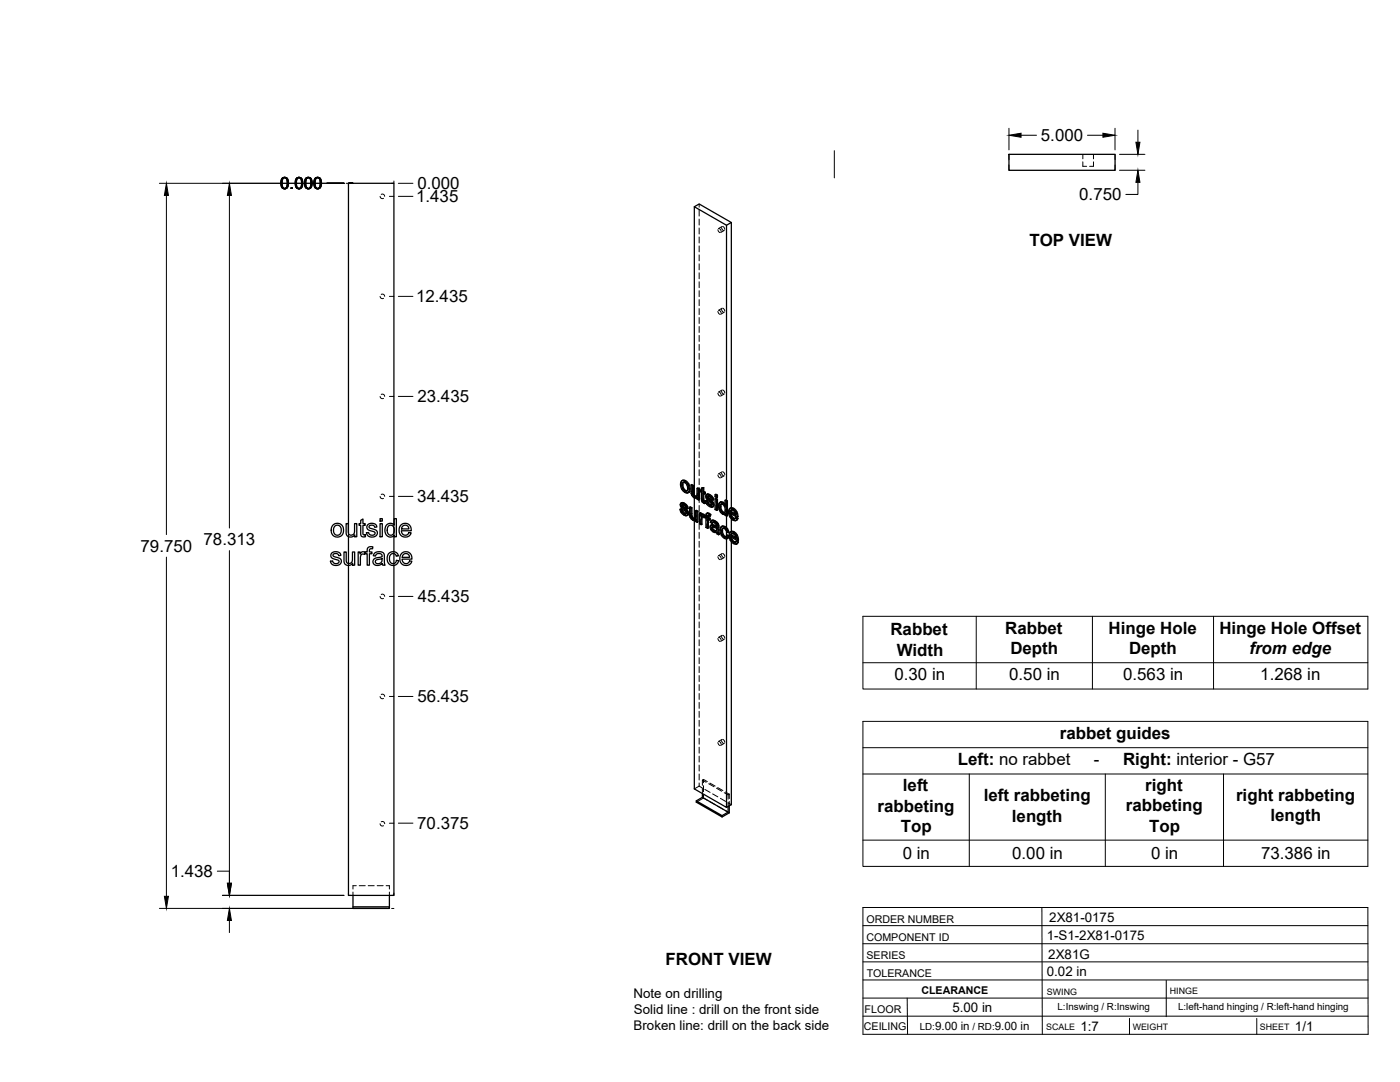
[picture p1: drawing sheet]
<svg xmlns="http://www.w3.org/2000/svg" width="559mm" height="432mm" viewBox="0 0 559 432" stroke-linecap="round" stroke-linejoin="round" font-family="sans-serif">
<!-- layer: Visible -->
<g fill="none" stroke="#000" stroke-width=".51">
<path d="M402.7 61.6h42.4v6.4h-42.4zM277.1 82.5l2-1.1 12.8 7.4-1.9 1.1M291.9 88.8v113.8M272.2 191.8l.8-.2 .7 .2zM272.2 191.8l-.5 .7-.1 .8 .5 1.9 1.6 1.5h.7l.5-.3M272.3 193.6l.3 1.5M272.6 195.1l.3-.2 .8 .8-.3 .2zM272.8 192.5l-.2 .9M272.9 194.9l-.3-1.5-.3 .1 .2-.8 .5-.2 .9 .6 .5 1.4-.2 1.4h-.8M273.4 192l1 1a1.92 1.92 0 0 1 1 2M273.7 195.7l.5 .2M273.7 191.8l1.2 1.3"/>
<path d="M274.6 193.3l.5 1.9 .3-.2-.2 1.2M275.1 195.2l-.2 1.2 .3-.2-.6 .5M275.8 193.5l.7 .4 .3-.2v3.2M276.5 193.9v3.1l.3-.1 .3 .6M276.5 197.1l.3 .6 .3-.2 .5 .4M276.8 197.7l.4 .4h.9l-.3 .1M276.8 193.7l-.7-.3-.3 .1v3.2l.4 1.1 .9 .8M277.1 198.6l.7 .3 .5-.3v.6l.5 .4M277.1 197.5v-115l12.9 7.4v109.8M277.1 198.7v8.2M277.2 198.1l.6 .1M278.2 194.9l.6 .4 .4-.2v4.3l-.4 .2v-4.3"/>
<path d="M278.3 198.6l-.3 .2M279.2 195.1l-.7-.4-.3 .2v2.6l-.4 .7M280 195.5l-.5 .1v.6l.5 .3v3.3l.8 1h.8l-.1-.7-.6 .1M280 194.8l.9-.2v1.5M280.6 194.8v1.5l.3-.2 .6 .3M280.6 196.3l.6 .3 .3-.2v.6l-.3 .2v-.6M280.6 199.8l.7 .2M280.7 200l.8 .1M280.9 194.6l-.9 .2v1.1l-.5-.3M280.9 197v2.6M281.2 197.2l-.6-.4v2.9l.5 .1M281.6 199.9l.6 .2"/>
<path d="M282.1 197.3l1.3 .1M282.3 198.3l.1 .3 .3-.2 .2 .4M282.4 198.6l.2 .3a1.16 1.16 0 0 1 1.4 .8l.4 .4M282.4 197.2l-.4 .2M282.5 197.4l.6 .2 .3-.2 .7 .6M282.5 199.9l-.6-.2-.3 .2 .4 1.2 .9 .9a1.24 1.24 0 0 0 1.6 .2M282.6 198v.1M282.6 198.9l1.5 1.4 .3-.2 .4 .7M282.7 198.4l-.1-.3-.3 .2 .1-.2 1 .3 .5 1 .6 .2M282.8 197.2l-.9 .3-.2 .9 .4 .8 1.9 1.8-.2 .7M283.1 197.6l.7 .6 .3-.2 .5 .7M283.8 198.2l.5 .7 .3-.2 .2 .8-.3 .1-.2-.7"/>
<path d="M285.4 199.1l.3-.2 .7 .3-.4 .2zM285.4 197.4l.3-.2 .7 .4-.4 .2zM285.4 199.1v4.2l.6 .4M285.4 197.4v.8l.6 .4M286.4 199.2v4.3l-.4 .2v-4.3M286.4 197.6v.8l-.4 .2v-.8M289.4 199.7l.6 .3 .3-.1v5.9l-.3 .2v-6M290.3 199.9l-.6-.4-.3 .2v2.1l-.4-.7M133 209.4l1.7-.6 .9 .2 .8 .6 .6 1v2.1l-1.1 1.3-1.7 .3-1.4-.8-.6-1.6a2.79 2.79 0 0 1 .8-2.5zM133.5 210.1l1.2-.5 .6 .1 .6 .6 .3 1.8-.9 1.3-1 .2-.9-.7-.3-1.5zM138.2 209h.8l.1 3.7a1.31 1.31 0 0 0 1.7 .7 1.31 1.31 0 0 0 .7-1.6v-2.8h.9v5.2h-.8v-.8a1.86 1.86 0 0 1-2.2 .9 1.86 1.86 0 0 1-1.2-2.1zM139.1 214.2v10.7"/>
<path d="M144 207.7l.9-.6v1.9h.9v.7h-.9v3.3l.2 .4h.7l.1 .8h-1.3l-.6-.6v-3.9h-.7v-.7h.7zM146.7 209.5l1.7-.7a1.77 1.77 0 0 1 2 1.5l-.8 .1a1.17 1.17 0 0 0-1.1-.9 1.17 1.17 0 0 0-1.2 .9l.4 .4 2.1 .6a1.59 1.59 0 0 1 .7 2 1.59 1.59 0 0 1-2 .9l-1.5-.3-.7-1.4 .9-.1 .2 .6 .6 .5 1.4-.2a.82 .82 0 0 0 .2-1.1 .82 .82 0 0 0-1.1-.3l-1-.3a1.38 1.38 0 0 1-.8-2.2zM151.7 209h.9v5.2h-.9zM151.7 207h.9v1h-.9zM154.3 209.5l1.1-.6a1.86 1.86 0 0 1 1.9 .7v-2.6h.9v7.2h-.8v-.6a2.16 2.16 0 0 1-2.7 .4 2.16 2.16 0 0 1-1.1-2.4zM154.9 210.1l1.3-.5 1 1v2l-.7 .9h-1l-.8-.9-.1-1.5zM157.2 209.5v-136.3h-18.1v139.5M157.2 210.6v2M157.2 213.7v6.5M160 209.6l1-.7h1.5l1 .7 .5 1 .1 1.2h-3.9l.2 1 .9 .7a1.43 1.43 0 0 0 1.9-1l.9 .1-.4 .9-1 .7h-1.7l-1-.6-.7-1.7 .1-1.2zM160.7 210l.6-.4 1.1 .1 .6 .6 .2 .8h-2.9zM271.4 203.3l.6 .2"/>
<path d="M271.9 200.7l1.3 .1M272 203.5l.4-.2 .2 .9-.3 .1zM272.1 201.7l.7 .5M272.2 202l.2 .4a1.49 1.49 0 0 1 1.6 .9l.3 .2M272.2 200.6l-.4 .2M272.3 204.3l.7 .7h.8M272.3 200.8l.6 .2 .3-.2 .8 .6M272.4 203.3l-.7-.2-.3 .2 .5 1.3 .8 .8a1.26 1.26 0 0 0 1.6 .2M272.4 202.4l1.5 1.3 .4-.2 .4 .7M272.5 201.4l-.1 .1M272.5 201.8l-.1-.3-.3 .2 .1-.2 1 .3 .5 1 .7 .3M272.6 204.2l.7 .6"/>
<path d="M272.6 200.6l-.8 .2-.3 .9 .4 .9 1.8 1.7 .2 .5-.3 .3M272.9 201l.7 .6 .4-.2 .5 .7M273 205l.6 .1M273.6 201.6l.5 .7 .4-.2 .2 .8-.3 .2-.3-.8M273.7 205.1h-.1M273.9 203.7l.4 .6 .4-.1 .1 .7M274.3 204.3l.2 .8 .3-.2-.2 .6M274.5 205.1l-.2 .5 .3-.1-.4 .3M275.2 202.4l.7 .4 .3-.2v3.2M275.9 202.8v3.1l.3-.1 .3 .6M275.9 206l.3 .6 .3-.2 .4 .4M276.2 206.6l.4 .4h.9"/>
<path d="M276.2 202.6l-.7-.3-.3 .1v3.1l.3 1.1 .8 .8a.97 .97 0 0 0 1.4 .1M276.6 207l.6 .2M277.1 207.8v107l12.9 7.4v-107.2M277.5 207l-.3 .2M277.6 203.8l.7 .4 .3-.2v4.3l-.3 .2v-4.3M277.7 207.5v.7l.6 .3M277.7 207.6l-.2 .1M278.6 204l-.7-.4-.3 .2v2.7l-.4 .7M279.2 204.7l.6 .4 .3-.2v.5l.4-.2M279.8 205.1v.6l.7-.5 .4 .1M280 206.4l.2 2.8-.3 .2v-2.2M280.1 204.9l-.6-.3-.3 .1v4.3l.7 .4"/>
<path d="M280.2 205.4l.7-.1 .6 .4M280.3 206.1v.1M280.6 205.4l.6 .5M281 206.6l-.8-.5-.2 .3 .3-.2-.1 .8M281.2 206.5l.6 .3v3.7l.6 .4M281.2 206.5v-.4l-.2 .5M281.2 200.3l.1 .7M281.2 206.5l-.2 .1M282.2 204.9h.9l.6 .4M282.2 200.1l.3-.2 .3 .8-.3 .2zM282.4 206.6l.7 .4 .3-.2v.6l-.3 .2v-.6M282.5 204.7l-.5 .2"/>
<path d="M282.5 200.9l.7 .6h.8M282.7 207.3v3.4l-.3 .2v-3.8l.7 .5M282.7 205.7v.7M282.8 205.1l.6 .4 .3-.2-.4 .8 .1-.6M282.8 200.7l.7 .7M283.1 204.9l-.6-.2-.5 .3-.2 1.2-.6-.3 .6-.1M283.2 201.5l.6 .2M283.3 206.1a.45 .45 0 0 0-.5-.5 .45 .45 0 0 0-.4 .6v.4l.3-.2 .7 .4M283.9 209.6l.7-.2 1.4 .5M283.9 201.7h-.1M284.1 210.7l.2 .6 .3-.2 .6 .5M284.1 200.3l.4 .6 .3-.1 .2 .7"/>
<path d="M284.2 210.4l-.1 .3 .3-.2 .2 .6M284.2 209.4l-.5 .2M284.3 211.3l.5 .5h1h-1M284.3 210.3l-.1 .1M284.4 207.8l.8 .3 .3-.2 .8 .6M284.4 210.3l.8 .3a.72 .72 0 0 1 .8 .6 .72 .72 0 0 1-.5 .8M284.4 210.3l-.2 .1M284.4 210.3v.2M284.5 200.9l.2 .8 .3-.2-.2 .6M284.5 208.4l-.4 .5 .6-.5 1.1 .9a.48 .48 0 0 1 .1 .8 .48 .48 0 0 1-.7-.2l-.9-.3M284.6 209.4l-1 .3-.2 1 .7 1.1 1.1 .7a.63 .63 0 0 1 .7 0 .63 .63 0 0 1 .3 .5l.6 .4M284.7 201.7l-.2 .5 .3-.1-.5 .3"/>
<path d="M284.7 207.6l-.8 .2M285.2 208.1l.8 .6 .3-.2 .4 .5M285.5 207.9l-.8-.3-.9 .3-.3 .5 .6 .5M286 208.7l.4 .5 .3-.2 .2 .7M286.4 209.2l.2 .6 .3-.1 .1 2.9M286.6 209.8l.1 2.9 .3-.1 .1 .6-.3 .2-.1-.6M287.4 202.4l.3 1.4M287.5 200.4h1.2l.6 .6M287.7 201.3h.7l.7 .8 .3 1.1-.2 1.4M287.7 201.3l-.3 1.1 .4-.2 .3 1.4M287.7 203.8l.4-.2 .7 .8-.5 .1zM287.8 201.2l-.1 .1"/>
<path d="M287.8 200.3l-.5 .2M288 201.2l-.2 1M288.1 212l.3 1.4 .3-.2 .7 .8M288.2 210.1l.9 .2 .3-.2 1 1M288.4 213.4l.7 .8h.8M288.4 200.6l.6 .5h.4M288.4 204.6h.8M288.5 209.9l-.6 .3M288.6 210.8l-.2 1M288.7 200.4l-.9-.1-.6 .3-.4 1.9 .9 2 .9 .8 .8-.2v.6l.6 .3v4.5M288.8 204.4l.4 .1M289.1 210.3l.9 .8a.88 .88 0 0 1 .7 .5 .88 .88 0 0 1-.1 1l-.5-1.3"/>
<path d="M289.4 210.1l-.9-.2-.7 .4-.4 .9 .1 1.1 .9 2 1 .7h.7M289.4 205.1l-.2 .2M290 212.3v1.7M290 213.7l.7 .4M290.6 212.6l-.6-.3-.6-1.1-.9-.4-.4 1.2 .3-.2 .3 1.4M290.7 214.1l.3-.1-.2 .5-.7 .5zM291 214l-.6-.5-.7 .8-.6-.1M291.3 202.9h.9a1.88 1.88 0 0 1 1.9 1.3M291.5 212.3h.9a1.88 1.88 0 0 1 1.9 1.2M291.5 204.3l2.1 1.2-.5-1.4-.9-.6-.6 .3-.1 .5 .3-.2 1.7 1M291.7 213.6l2.1 1.2-.6-1.4-.8-.5h-.4l-.3 .7 .3-.1 1.7 .9M291.8 206.1l.8 .9 .8-.1"/>
<path d="M291.8 205.1l.3 .9M291.9 216.2v104.9l-1.9 1.1M291.9 203.6v.6M291.9 205.1v.3M291.9 207.1v5M292 203.5l-.2 .6M292 214.4l.3 .9M292 215.5l.8 .8h.8M292.2 212.9l-.2 .6M292.5 203.1l1 .9a1.94 1.94 0 0 1 1.1 2.1M292.6 207l.6 .1M292.7 212.4l1.1 1a1.96 1.96 0 0 1 .9 2"/>
<path d="M292.8 216.3l.5 .2M292.9 202.9l-.9-.3-1 .6-.2 1.1 .2 1.4 .7 1.1 1.2 .9h.9l.7-.8M293.1 212.2l-1-.2-.9 .7-.2 1.3 .3 1.2 .7 1.1 1.2 .8h.7l.8-.8M293.3 207l-.1 .1M293.5 216.4l-.2 .1M293.6 206.7l.6 .4M293.8 204.3l.4 1.9 .4-.1-.4 .1M293.8 216l.6 .5M293.9 213.7l.5 1.9 .3-.2-.3 .2M294.2 206.4l-2.8-1.5 .4 1.2 .3-.1 .8 .8M294.4 215.8l-2.8-1.6 .4 1.3 .3-.2 .8 .9M294.5 206.9l-.7 .8"/>
<path d="M294.5 206.9l-.6-.4-.7 .6M294.7 216.3l-.7 .8M294.7 216.3l-.6-.5-.8 .7M132.4 220.7l1.4-.5a1.81 1.81 0 0 1 2.3 1.4l-.9 .2a1.21 1.21 0 0 0-1.1-.9 1.21 1.21 0 0 0-1.2 .8l.3 .4 2.3 .7a1.6 1.6 0 0 1 .6 2 1.6 1.6 0 0 1-2 .9l-1.6-.5-.6-1.2 .9-.2 .3 .8 .6 .3 1.3-.2a.81 .81 0 0 0 .2-1.1 .81 .81 0 0 0-1-.3l-1.1-.3a1.37 1.37 0 0 1-.7-2.3zM137.3 220.3h.9v3.8a1.32 1.32 0 0 0 1.7 .7 1.32 1.32 0 0 0 .8-1.7v-2.8h.9v5.3h-.8v-.8a1.86 1.86 0 0 1-2.3 .8 1.86 1.86 0 0 1-1.2-2.1zM143 220.3h.7v.8a1.27 1.27 0 0 1 2.1-.7l.8-.1v-1.2a1.55 1.55 0 0 1 2.2-.9l-.1 .8a.81 .81 0 0 0-.9 0 .81 .81 0 0 0-.4 .8v.5h1.1v.7h-1.1v4.6h-.8v-4.6h-.8v-.4l-.3 .7-.9-.2-.6 .5-.2 4h-.8zM149.5 220.8l1.6-.6 1.2 .1 .8 .4 .6 4.9h-.9l-.2-.7-1.2 .7h-1.2l-.9-.4-.4-.7a1.74 1.74 0 0 1 2-2l.6-.1a.8 .8 0 0 0 1-.8 .8 .8 0 0 0-1.1-.7l-1 .2-.5 .8-.9-.1zM150.1 223.5l2.4-.6a1.59 1.59 0 0 1-.6 1.8 1.59 1.59 0 0 1-1.9-.1l-.2-.5zM155.2 220.9l1-.6h1.5l.8 .4 .5 1-.8 .3a1.47 1.47 0 0 0-2-.9 1.47 1.47 0 0 0-.8 2l.5 1.4 .7 .4 1.1-.2 .5-1.1 .9 .1-.3 1-1 .8-1.3 .1-.8-.3-.8-.8-.4-1.1 .1-1.2zM157.2 225.6v131.7h-18.1v-131.6M157.2 220.9v4M160.3 220.9l1-.6h1.5l.9 .6 .6 1.1 .1 1.1h-3.9l.2 1 .8 .8a1.46 1.46 0 0 0 2-1l.8 .3-.4 .8-1 .6h-1.6l-1-.6-.5-.8-.2-1.2 .1-1.2z"/>
<path d="M161 221.3l.6-.3h1l.6 .5 .3 .9h-3zM280.4 316.7v1.5l-2.5 1.4v.5l10.3 5.9v-.5l-10.3-5.9M280.4 318.2l10.2 5.9-2.4 1.4M290.6 321.9v2.2M291.1 321.6v2.8l-2.9 1.6M140.9 357.3v5.2h14.5v-.6h-14.5M155.4 357.3v4.6"/>
</g>
<!-- layer: Hidden -->
<g fill="none" stroke="#000" stroke-width=".4">
<path d="M151.7 78.4l.5 .7h.9M152.2 77.6l.8-.1 .5 .9M432.2 64.6v1.8h1.5M432.2 61.6v1.8M436.5 64.6v1.8h-1.6M436.5 61.6v1.8M279.1 81.4v1.3M279.1 83.9v2.3M279.1 87.4v2.4M279.1 91v2.4M279.1 94.6v2.4M279.1 98.1v2.4"/>
<path d="M286.6 91.7l.3 .8 .5 .3M287 91.2l.6 .4 .2 .8M288 90.8l.2 .7 .6 .5M288.2 90.4l-1.5 .8M288.5 90.4l.6 .5 .2 .6M289.1 92l-1.4 .8M151.7 118.3l.5 .8 .9-.1M152.2 117.5h.8l.5 .8M279.1 101.7v2.4M279.1 105.3v2.4M279.1 108.9v2.4M279.1 112.4v2.4"/>
<path d="M279.1 116v2.4M279.1 119.6v2.4M279.1 123.1v2.4M279.1 126.7v2.4M279.1 130.3v2.4M279.1 133.9v2.3M279.1 137.4v2.4M286.6 124.3l.3 .8 .5 .4M287 123.8l.6 .4 .2 .8M288 123.4l.2 .7 .6 .5M288.2 123l-1.5 .8M288.5 123l.6 .6 .2 .6"/>
<path d="M289.1 124.6l-1.4 .8M151.7 158.2l.5 .8h.9M152.2 157.4l1 .1 .3 .7M279.1 141v2.4M279.1 144.6v2.4M279.1 148.1v2.4M279.1 151.7v2.4M279.1 155.3v2.4M279.1 158.9v2.3M286.6 156.9l.3 .8 .5 .4M287 156.5l.6 .4 .2 .7M288 156.1l.2 .7 .6 .4"/>
<path d="M288.2 155.7l-1.5 .8M288.5 155.6l.6 .6 .2 .6M289.1 157.2l-1.4 .9M279.1 162.4v2.4M279.1 166v2.4M279.1 169.6v2.4M279.1 173.2v2.3M279.1 176.7v2.4M151.7 198.1l.5 .8h.9M152.2 197.3h.8l.5 .8M271.9 193.1l.5 1.9-.3 .2M272.4 195l1.3 1.3-.3 .2"/>
<path d="M272.5 191.6l-.9 1.7M272.8 192.5l-.2 .1M272.9 192.4h.8l-.3 .2M273.7 192.4l.8 .9-.3 .2M273.7 196.3l.9 .3-.3 .2M274.5 195.8l-.3 .1M274.5 193.3l.3 1.4-.4 .2M274.8 194.7l-.1 .8-.5 .4M274.9 196.5l-.3 .1M276.1 193.4l.1 3.3-.3 .2M276.2 196.7l.2 .7-.3 .1M276.4 197.4l.4 .6-.3 .2"/>
<path d="M277.1 197.5v1.1l.3-.1-.6-.5M277.4 198.5l.8 .2 .4-.3-.3 .2M278.1 198.1h.1M278.3 198l-.4 .2M278.4 198.6h-.1M278.4 197.8l-.3 .3M278.5 194.7v2.8l-.4 .5M278.6 198.4v.7l-.3 .1M278.6 199.1l.6 .3M279.1 180.3v2.4M279.1 183.9v2.4M279.1 187.5v2.3"/>
<path d="M279.1 191v2.4M279.1 194.6v2.4M279.1 198.2v2.4M279.8 196l.5 .3-.3 .2M279.8 195.5v.5l-.3 .2M280 195.5l.3 .2M280.3 196.3l.1 3.4-.4 .2M280.3 194.6v1.1l-.3 .2M280.4 199.7l.2 .5-.3 .1M280.6 196.8l.3-.2v.4M280.9 196.6l.6 .4M281.9 199.7l.5 1.3-.3 .2"/>
<path d="M282 197.9l.2 .6-.4 .2M282.1 197.4l-.4 .6M282.2 198.5l.4 .7-.4 .1M282.3 197.2l-.5 .4M282.5 198l.3-.2-.2 .2M282.6 199.2l1.6 1.5-.4 .2M282.7 197.9l-.3 .2M282.8 197.8l.6 .2-.3 .2M283.4 198l.6 .5-.3 .2M284 198.5l.2 .7-.3 .2M284.2 199.2l.6 .3M285.7 197.2v.9l-.3 .1"/>
<path d="M285.7 198.9v1.5M285.7 198.1l.7 .3M286.6 189.5l.3 .9 .5 .3M287 189.1l.6 .4 .2 .8M288 188.7l.2 .7 .6 .5M288.2 188.3l-1.5 .8M288.5 188.3l.6 .5 .2 .6M289.1 189.9l-1.4 .8M289.7 199.5v2.1l-.3 .2M290 199.7v2.5M139.1 212.7v1.5M157.2 209.5v1.1"/>
<path d="M157.2 212.6v1.1M271.7 203.1l.5 1.3-.3 .2M271.8 201.3l.2 .6-.3 .2M271.9 200.8l-.4 .6M272 201.9l.4 .7-.3 .2M272.1 200.6l-.5 .4M272.2 204.4l1.1 1-.3 .1M272.3 201.4l.3-.1-.1 .1M272.4 202.6l1.6 1.5-.3 .2M272.6 201.3l-.4 .2M272.6 201.3l.6 .1-.3 .2M273.2 201.4l.6 .6-.3 .1"/>
<path d="M273.3 205.4l.8 .3-.3 .1M273.8 202l.3 .6-.4 .2M274 204.9l-.2 .1M274 204.1l.2 .5-.3 .2M274 204.9l-.3 .2 .3-.2M274.1 202.6l.6 .3M274.2 204.6l-.2 .3M274.5 205.6l-.4 .1M275.5 202.3l.1 3.3-.3 .2M275.6 205.6l.2 .7-.3 .2M275.8 206.3l.4 .6-.3 .2M276.2 206.9l.6 .5-.3 .2"/>
<path d="M276.8 207.4l.7 .2 .5-.3-.2 .2M277.1 206.9v.9M277.5 207h.1M277.7 206.9l-.4 .2M277.8 206.7l-.3 .3M277.9 203.6v2.8l-.4 .5M278 207.3v.7l-.3 .2M278 208l.6 .3M279.1 201.7v2.4M279.1 205.3v2.4M279.1 208.9v2.4M279.1 212.4v2.4"/>
<path d="M279.1 216v2.4M279.1 219.6v2.4M279.5 207.3v1.6l-.3 .1M279.5 208.9l.7 .3M279.5 204.6v1.5M280.1 206.1l.8-.1-.3 .2M280.1 205.4v.1M280.2 206.1l.3-.2-.2 .2M280.4 205.2l-.6 .5M280.6 200.2l.6 .4-.4 .2M280.9 206l.4 .4M281.2 200.6l.4 .2"/>
<path d="M281.2 206.1l.3-.1-.2 .4M281.5 205.7v.1M281.5 206.3l.6 .3-.3 .2M281.5 206l-.2 .4M281.5 205.7l-.3 .3M281.8 205.8l.3 .2M282.1 209.1v1.2l-.3 .2M282.1 210.3l.6 .4M282.1 206.6v1.3M282.2 205l-.1 1-.3 .2M282.3 204.7l-.5 .4M282.4 201l1.1 1-.3 .1"/>
<path d="M282.4 207.1l.3-.2v.4M282.5 205.7l.4-.2-.2 .2M282.7 206.9l.7 .5M282.9 205.5l.4 .1-.4 .2M283.3 205.6l.3 .3M283.5 202l.8 .2-.3 .2M283.7 210.1l.4 1.1-.4 .2M283.8 209.6l-.4 .7M283.8 208.3l.7 .4M284 209.5l-.5 .3M284.1 211.2l.9 .9-.3 .2M284.1 201.5h-.1"/>
<path d="M284.1 207.7l-.6 .7M284.2 200.7l.1 .5-.3 .2M284.2 201.5l-.3 .2 .2-.2M284.2 207.6l-.4 .3M284.3 201.2l-.2 .3M284.4 208.4l.4-.1-.3 .1M284.5 210.2l.2-.1zM284.5 210.2l-.2 .1M284.6 210.1l-.4 .2M284.6 202.2h-.3M284.7 210.1l1.6 .5-.3 .2M284.8 208.3l.6 .1-.3 .2"/>
<path d="M285 212.1l.7 .2-.3 .2M285.4 208.4l.7 .7-.3 .2M285.7 212.3h.7l-.4 .1M285.7 201.6v1.6l-.3 .1M285.7 203.2l.7 .3M286 209.9l.3 .1M286 211.7l-.3 .2M286.1 209.1l.2 .7-.3 .2M286.2 211.5l-.4 .3M286.3 210.6l-.1 .9-.3 .2M286.3 209.8l-.3 .4M286.4 212.3l.1 .6-.3 .1"/>
<path d="M286.5 212.9l.6 .3M287.1 201.8l.2 1.3-.3 .2M287.3 200.7l-.2 1.1-.3 .2M287.3 203.1l.6 1.1-.3 .2M287.6 200.4l-.6 .5M287.7 211.4l.5 2-.3 .2M287.9 204.2l.8 .8-.3 .1M287.9 210.3l-.2 1.1-.3 .2M288 201.1h.7l-.3 .2M288 201.1l-.2 .1M288 201.1v.1M288.1 201.1l-.3 .1"/>
<path d="M288.2 213.4l1.2 1.3-.3 .1M288.2 210l-.6 .5M288.6 210.8l-.2 .1M288.7 210.7l.8 .1-.4 .1M288.7 205l.7 .1 .4-.2-.4 .2M288.7 201.1l.8 .8-.4 .2M289.4 201.1l.3 .5M289.4 214.7l1.1 .1M289.5 210.8l.5 .5-.3 .2M289.5 201.9l.3 1.5-.4 .2M289.5 205.1h-.1M289.8 203.4l-.2 .8-.4 .3 .3-.1"/>
<path d="M289.8 204.9v.6l-.4 .2M289.8 205.5l.5 .3M290 203.4v2.6M290 210.5v1.8M290 214v1M290 211.3l.3 .8-.3 .2M290 214.1l-.1 .1M290.3 212.1l.6 .3M290.4 213.5l-.7 .8M291.1 204.1l.5 1.9-.3 .2M291.3 213.5l.5 1.9-.3 .2M291.4 204.9l.4-.2v.4"/>
<path d="M291.6 206l1.3 1.4-.3 .2M291.6 202.7l-.8 1.6M291.6 214.2l.4-.2v.4M291.8 204.7l2.7 1.6M291.8 215.4l1.3 1.3-.3 .2M291.8 212.1l-.8 1.6M291.9 202.6v1M291.9 204.2v.9M291.9 205.4v1.7M291.9 212.1v1.5M291.9 214.7v1.5M292 214l2.7 1.6"/>
<path d="M292 203.5l-.2 .1M292.1 203.4l.8 .1-.4 .1M292.2 212.9h-.2M292.3 212.7l.8 .1-.4 .2M292.9 203.5l.7 .8-.3 .2M292.9 207.4l1.1 .2-.4 .2M293.1 212.8l.7 .9-.3 .2M293.1 216.7l1.1 .3-.4 .2M293.4 206.9h.1M293.5 205.1l.4 .2M293.6 206.9l-.3 .1 .2-.1M293.6 216.3h.1"/>
<path d="M293.6 204.3l.3 1-.3 .2M293.7 216.3l-.2 .1M293.7 214.4l.4 .3M293.8 216.2l-.3 .2M293.8 213.7l.3 1-.3 .1M293.9 206.5l-.4 .4M294.1 215.8l-.4 .5M294.1 207.5l-.1 .1M294.3 216.9l-.1 .1M139.1 224.9v.8M151.7 238l.5 .8h.9M152.2 237.2h.8l.5 .8"/>
<path d="M157.2 220.2v.7M157.2 224.9v.7M279.1 223.2v2.4M279.1 226.7v2.4M279.1 230.3v2.4M279.1 233.9v2.4M279.1 237.4v2.4M286.6 222.2l.3 .8 .5 .4M287 221.7l.6 .4 .2 .8M288 221.3l.2 .7 .6 .5M288.2 220.9l-1.5 .9M288.5 220.9l.6 .6 .2 .6"/>
<path d="M289.1 222.5l-1.4 .8M279.1 241v2.4M279.1 244.6v2.4M279.1 248.2v2.3M279.1 251.7v2.4M279.1 255.3v2.4M279.1 258.9v2.4M286.6 254.8l.3 .8 .5 .4M287 254.4l.6 .4 .2 .7M288 254l.2 .7 .6 .4M288.2 253.6l-1.5 .8M288.5 253.5l.6 .6 .2 .6"/>
<path d="M289.1 255.1l-1.4 .8M151.7 277.9l.5 .8h.9M152.2 277.2l.8-.1 .5 .8M279.1 262.5v2.3M279.1 266v2.4M279.1 269.6v2.4M279.1 273.2v2.3M279.1 276.8v2.3M279.1 280.3v2.4M279.1 283.9v2.4M279.1 287.5v2.3M279.1 291v2.4"/>
<path d="M279.1 294.6v2.4M279.1 298.2v2.4M286.6 296.3l.3 .9 .5 .3M287 295.9l.6 .4 .2 .8M288 295.5l.2 .7 .6 .5M288.2 295.1l-1.5 .8M288.5 295.1l.6 .5 .2 .6M289.1 296.7l-1.4 .8M279.1 301.8v2.3M279.1 305.3v2.4M279.1 308.9v2.4M279.1 312.5v1.2"/>
<path d="M279.1 313.7l-2 1.1M279.1 313.7l1.2 .8M280.4 314.6v2.1M280.4 311.3l1.5 .9M280.8 312.4v-1.4l-.4 .3v2.1M280.8 318.5l-2.9 1.6M280.8 313.6v2.4M280.8 317.1v1.4M280.8 311l1.5 .9M280.8 318.5l1.5 .8M281.3 315l2.1 1.2M282.9 312.8l2.1 1.2"/>
<path d="M283.4 312.5l2 1.2M283.4 319.9l2 1.2M284.4 316.8l2.1 1.2M286 314.6l2.1 1.2M286.4 314.3l2.1 1.2M287.5 318.6l2.1 1.2M289.1 316.4l1.5 .8 .5-.3M289.6 316.1l1.5 .8M290.6 317.2v1.7M291.1 316.9v1.8M291.1 319.9v1.7M151.7 328.7l.5 .8h.9"/>
<path d="M152.2 328l.8-.1 .5 .8M286.4 321.7l2.1 1.2M289.6 323.5l1.5 .9M290.6 320.1v1.8M290.6 320.4l1.3 .7M140.9 356v1.3M142.2 353.5h-1.3v1.3M143.4 353.5h2.4M147 353.5h2.4M150.5 353.5h2.4M154.1 353.5h1.3v1.3M155.4 356v1.3"/>
</g>
<!-- layer: Reference -->
<g fill="none" stroke="#000" stroke-width=".4">
<path d="M138.2 73.2h2.7h-1.8v.9M139.1 73.2h1.8M155.4 78.4h1.8M157.2 72.2v1h-.9M402.7 61.6v2.1M402.7 65.8v2.2M445.1 61.6v2.1M445.1 65.8v2.2M155.4 118.3h1.8M155.4 158.2h1.8M155.4 198.1h1.8M155.4 238h1.8"/>
<path d="M155.4 277.9h1.8M155.4 328.5h1.8M139.1 356.4v.9h.9M157.2 356.4v.9h-.9M156.3 362.5h.9"/>
</g>
<!-- layer: Hidden Narrow -->
<path d="M276.1 196l-.3 .2M278.5 197l-.3 .2M280.3 198.8l-.3 .1M273.3 203.5l-.3 .1M275.5 204.9l-.3 .2M277.9 205.9l-.3 .2M282.1 205.6l-.3 .2M283.5 200.1l-.3 .1M285.3 210.3l-.3 .2M286.3 210.9l-.3 .2" fill="none" stroke="#000" stroke-width=".4"/>
<!-- layer: Visible Narrow -->
<path d="M276.8 196.1l-.3 .2M280.9 199.2l-.3 .1M283.5 199.3l-.3 .2M273.3 202.7l-.3 .2M276.2 205l-.3 .2M282.7 206l-.3 .2M285.2 209.6l-.3 .2M287 210.4l-.4 .1M287 211.3l-.4 .2" fill="none" stroke="#000" stroke-width=".4"/>
<!-- layer: Titleblock -->
<path d="M344.4 362.2h201.6l.1 50.6h-201.7zM344.4 376.6h201.6M344.4 369.4h201.6M415.9 362.2l.1 50.6M344.4 383.9h201.6M344.4 398.3h201.6M344.4 391.1h201.6M362.1 398.3l.1 14.4M465.5 391.3v14.4M344.4 405.5h201.7M450.8 406.4v6.4M501.6 406.4v6.4" fill="none" stroke="#000" stroke-width=".4"/>
<!-- layer: Custom Tables -->
<path d="M344.4 246h201.6v29h-201.6zM389.7 246v29M436 246v29M484.4 246v29M344.4 264.5h201.6M344.4 287.9h201.6v57.9h-201.6zM344.4 298.4h201.6M344.4 308.9h201.6M386.9 308.9v36.9M441.2 308.9v36.9M488.4 308.9v36.9M344.4 335.3h201.6" fill="none" stroke="#000" stroke-width=".4"/>
<!-- layer: FD_Dimensions -->
<g fill="none" stroke="#000" stroke-width=".4">
<path d="M402.7 51.2v8.6M407.5 54h6.2M434 54h6.2M445.1 51.2v8.6M454.2 51.9v4.9M63.6 73.2h73.7M66.4 78v135.3M91.6 78v132.7M159 73.2h5.8M159 78.4h5.8M446.8 61.6h10.2M446.8 67.9h10.2"/>
<path d="M454.2 72.8v4.8h-4.8M159 118.3h5.8M159 158.2h5.8M159 198.1h5.8M91.6 219.7v132.8M66.4 222.3v135.4M159 238h5.8M159 277.9h5.8M159 328.5h5.8M86.7 347.7h4.9M88.8 357.3h48.5M63.6 362.5h90.9"/>
<path d="M91.6 367.3v4.9"/>
</g>
<path d="M402.7 54l4.8-.8v1.6zM440.2 53.2l4.9 .8-4.9 .8zM453.4 56.8h1.6l-.8 4.8zM66.4 73.2l.8 4.8h-1.6zM91.6 73.2l.8 4.8h-1.6zM454.2 67.9l.8 4.9h-1.6zM65.6 357.7h1.6l-.8 4.8zM90.8 352.5h1.6l-.8 4.8zM91.6 362.5l.8 4.8h-1.6z" fill="#000" stroke="#000" stroke-width=".4"/>
<!-- layer: Smart Centers -->
<path d="M333 60.1v10.9" fill="none" stroke="#000" stroke-width=".4"/>
<g font-size="6.7">
<text x="415.5" y="56.3">5.000</text>
<text x="111.9" y="75.5">0.000</text>
<text x="166.6" y="75.5">0.000</text>
<text x="166.1" y="80.7">1.435</text>
<text x="430.8" y="80">0.750</text>
<text x="410.9" y="98.2">TOP VIEW</text>
<text x="166.1" y="120.6">12.435</text>
<text x="166.6" y="160.6">23.435</text>
<text x="166.6" y="200.5">34.435</text>
<text x="56.1" y="220.2">79.750</text>
<text x="81.3" y="217.6">78.313</text>
<text x="166.8" y="240.4">45.435</text>
<text x="355.4" y="253.6">Rabbet</text>
<text x="401.2" y="252.9">Rabbet</text>
<text x="442.5" y="252.9">Hinge Hole</text>
<text x="486.7" y="252.9">Hinge Hole Offset</text>
<text x="357.9" y="261.6">Width</text>
<text x="403.3" y="261">Depth</text>
<text x="450.6" y="261">Depth</text>
<text x="498.7" y="261">from edge</text>
<text x="357" y="271.4">0.30 in</text>
<text x="402.8" y="271.4">0.50 in</text>
<text x="448.3" y="271.4">0.563 in</text>
<text x="503" y="271.4">1.268 in</text>
<text x="166.6" y="280.3">56.435</text>
<text x="423" y="294.8">rabbet guides</text>
<text x="382.3" y="305.4">Left: no rabbet</text>
<text x="436.6" y="305.4">-</text>
<text x="448.2" y="305.4">Right: interior - G57</text>
<text x="360.4" y="315.8">left</text>
<text x="457.1" y="315.8">right</text>
<text x="350.3" y="323.9">rabbeting</text>
<text x="392.7" y="319.8">left rabbeting</text>
<text x="449.4" y="323.8">rabbeting</text>
<text x="493.4" y="319.8">right rabbeting</text>
<text x="403.9" y="327.9">length</text>
<text x="507" y="327.8">length</text>
<text x="166.5" y="330.9">70.375</text>
<text x="359.5" y="331.9">Top</text>
<text x="458.6" y="331.9">Top</text>
<text x="360.3" y="342.9">0 in</text>
<text x="404" y="342.9">0.00 in</text>
<text x="459.4" y="342.9">0 in</text>
<text x="503.4" y="342.9">73.386 in</text>
<text x="68.1" y="350">1.438</text>
<text x="265.7" y="385.2">FRONT VIEW</text>
</g>
<g font-size="5.3">
<text x="418.8" y="368">2X81-0175</text>
<text x="417.8" y="375.1">1-S1-2X81-0175</text>
<text x="418.4" y="382.6">2X81G</text>
<text x="417.8" y="389.5">0.02 in</text>
<text x="252.9" y="398.4">Note on drilling</text>
<text x="253" y="404.9">Solid line : drill on the front side</text>
<text x="380.1" y="404">5.00 in</text>
<text x="252.9" y="411.2">Broken line: drill on the back side</text>
<text x="431.3" y="411.5">1:7</text>
<text x="516.9" y="411.5">1/1</text>
</g>
<g font-size="4.6">
<text x="373.2" y="411.2">9.00 in</text>
<text x="397" y="411.2">9.00 in</text>
</g>
<g font-size="4.3">
<text x="345.8" y="368.4">ORDER NUMBER</text>
<text x="345.8" y="375.5">COMPONENT ID</text>
<text x="345.8" y="382.7">SERIES</text>
<text x="345.9" y="389.9">TOLERANCE</text>
<text x="367.7" y="396.7">CLEARANCE</text>
<text x="345.1" y="404.3">FLOOR</text>
<text x="344.8" y="411.1">CEILING</text>
</g>
<g font-size="3.9">
<text x="422.1" y="403.1">L:Inswing / R:Inswing</text>
<text x="470.2" y="403.1">L:left-hand hinging / R:left-hand hinging</text>
<text x="367.1" y="411.2">LD:</text>
<text x="388.2" y="411.2">/ RD:</text>
</g>
<g font-size="3.5">
<text x="417.9" y="397">SWING</text>
<text x="466.9" y="396.9">HINGE</text>
<text x="417.5" y="410.9">SCALE</text>
<text x="452.1" y="410.9">WEIGHT</text>
<text x="502.9" y="410.9">SHEET</text>
</g>
</svg>
